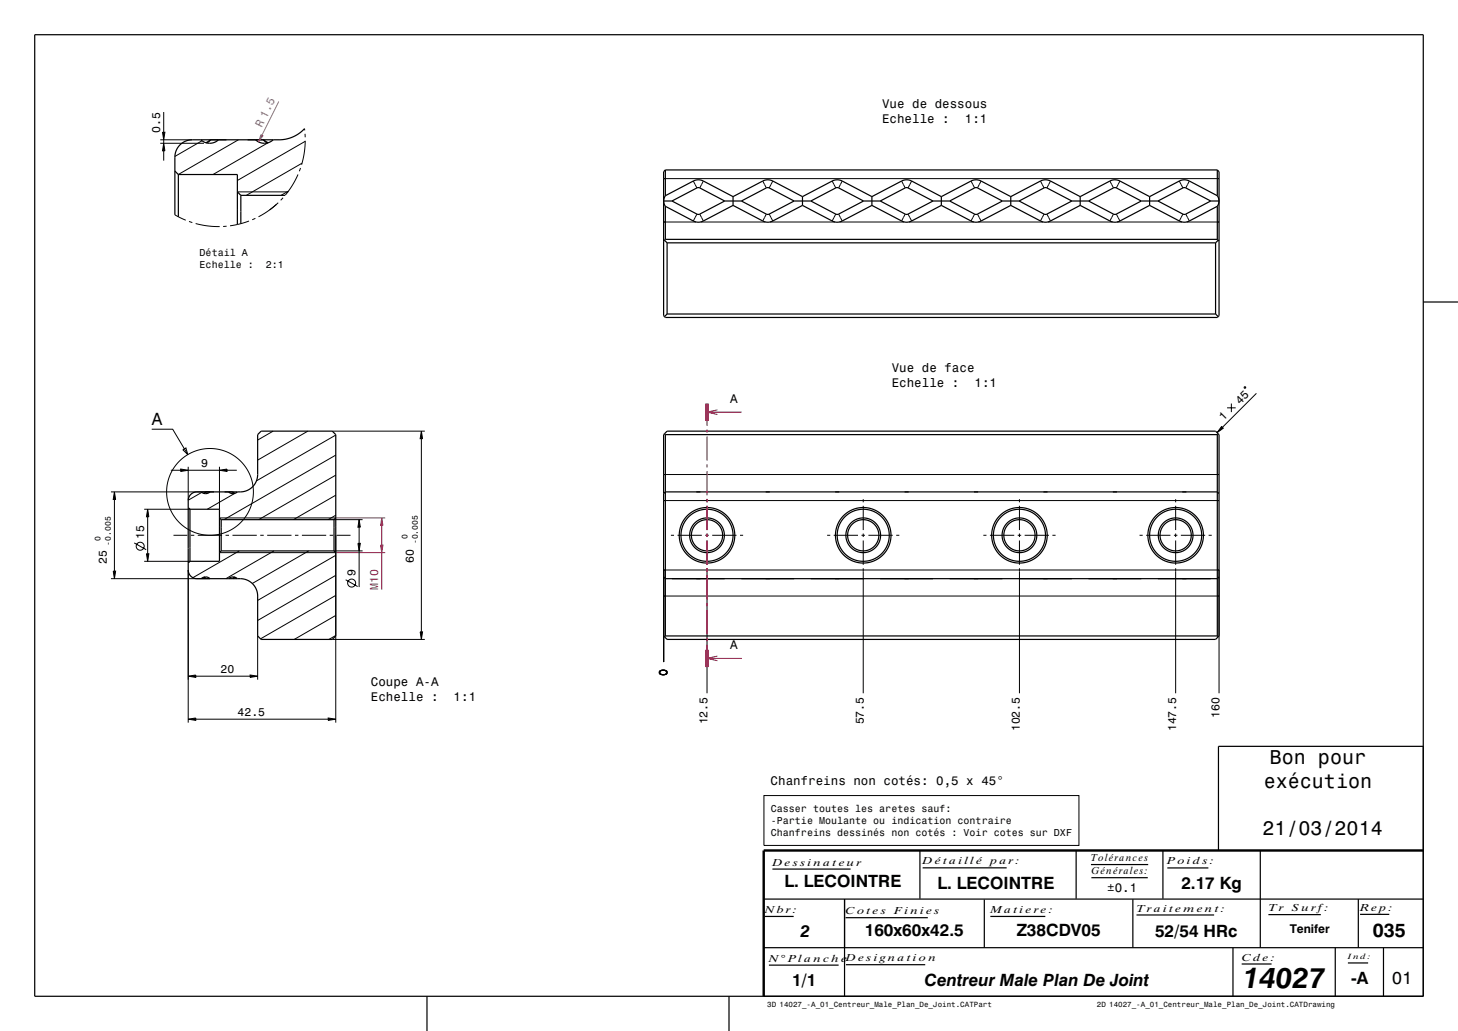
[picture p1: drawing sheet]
<svg xmlns="http://www.w3.org/2000/svg" width="420mm" height="297mm" viewBox="0 0 420 297" stroke-linecap="round" stroke-linejoin="round" font-family="sans-serif">
<g fill="none" stroke="#000" stroke-width=".29">
<path d="M87.7 37.1l.1 .5M87.9 38.6v.9M46.2 41.3h12.6M46.2 40.3h9.2M58.2 40.6l-7.8 4.5M60.7 40.3l-1.2 .9M68.4 55.3h14.5l-.1 .1M68.7 40.3l-17.3 10M75.8 40.3l1.3 .9M77.2 41.1l-15.8 9.2M79.7 58.9l-2.1 1.6M80.1 58.4l-2.4 2.1-3.2 2"/>
<path d="M81.5 57l-.6 .7M83.1 55.1l-2.1 1.2M85.8 50.3l-1.6 3.1-2 2.8M86.6 48.4l-.4 .9M87 47l-16 9.3M87.9 40.7l-19.5 11.3M87.9 40.6l-.3 3.4-.7 3.4M191.1 51.5h160.1M199.7 52.2l1.1 1.9M202.6 52.2l-1 1.9M219.7 52.2l1.1 1.9M222.6 52.2l-1 1.9"/>
<path d="M239.7 52.2l1.1 1.9M242.6 52.2l-1 1.9M259.7 52.2l1.1 1.9M262.6 52.2l-1 1.9M279.7 52.2l1.1 1.9M282.6 52.2l-1 1.9M299.7 52.2l1.1 1.9M302.6 52.2l-1 1.9M319.7 52.2l1.1 1.9M322.6 52.2l-1 1.9M339.7 52.2l1.1 1.9M342.6 52.2l-1 1.9"/>
<path d="M50.4 61.9l3.1 1.5M54.5 63.8l.9 .3M56.4 64.4l3.4 .7 3.5 .2M65.3 65.2h-1M71.7 63.7l-2.6 .8-2.8 .5M73.6 62.9l-.9 .4M191.1 64h9.5M200.8 61.7l-1.1 2M201.6 61.7l1 2M201.8 64h18.8M220.8 61.7l-1.1 2M221.6 61.7l1 2"/>
<path d="M221.8 64h18.8M240.8 61.7l-1.1 2M241.6 61.7l1 2M241.8 64h18.8M260.8 61.7l-1.1 2M261.6 61.7l1 2M261.8 64h18.8M280.8 61.7l-1.1 2M281.6 61.7l1 2M281.8 64h18.8M300.8 61.7l-1.1 2M301.6 61.7l1 2"/>
<path d="M301.8 64h18.8M320.8 61.7l-1.1 2M321.6 61.7l1 2M321.8 64h18.8M340.8 61.7l-1.1 2M341.6 61.7l1 2M341.8 64h9.4M353.5 117.5h2.5M354.7 116.2v2.5M358.4 111.5l.3-.1 .1 .3-.3 .1zM361.9 113.3l-9.8 9.8M54.2 134.5v9.7"/>
<path d="M63.2 134.5v12.2M78.7 124.2l-4.5 2.6M88.7 124.2l-14.5 8.3M95.7 124.2h26.7M96.7 136.9l-22.2 12.8M96.7 131.1l-32.2 18.6M96.7 125.3l-22.8 13.2M121.4 124.2l.3 2.2h-.7zM121.4 126.4v55.6M191.1 136.7h160.1M351.9 122.9l.5 .4-1.8 1.3zM32 141.7h28.5"/>
<path d="M33 141.7l.3 2.2h-.7zM33 143.9v20.6M38.7 156.4l3.4 2M41.5 146.7h13.2M42.2 159.5h.7l-.4 2.2zM42.5 146.7l.4 2.2h-.7zM42.5 148.9v10.6M50 154.2h4M55 154.2h1M57 154.2h7M58.1 141.8l-3.9 2.3M59.4 141.7l-.6 .4"/>
<path d="M63.2 149.2h33.5M63.2 159.2h33.5M65 154.2h1M66.9 141.7l.7 .4M67 154.2h7M67.6 142.1l-7.9 4.6M68.9 158.7l-13.3 7.7M75 154.2h1M77 154.2h7M78.9 158.7l-13.8 8M85 154.2h1M87 154.2h7"/>
<path d="M88.9 158.7l-16.2 9.4M95 154.2h1M96.2 158.7h8.3M96.2 149.7h8.3M96.7 160l-22.5 13M96.7 148.4l-2.2 1.3M96.7 142.7l-12.2 7M96.7 154.2v54M97 154.2h4M103.1 156.5h.7l-.3 2.2zM103.5 149.7l.3 2.2h-.7zM103.5 151.9v4.6"/>
<path d="M103.5 158.7v10.4M191.1 144.2h160.1M193.3 154.2h.9M195.2 154.2h7M203.2 154.2h1M203.7 143.8v.9M203.7 145.7v7M203.7 153.7v1M203.7 155.7v7M205.2 154.2h7M213.2 154.2h.9M238.3 154.2h.9"/>
<path d="M240.2 154.2h7M248.2 154.2h1M248.7 143.8v.9M248.7 145.7v7M248.7 153.7v1M248.7 155.7v7M250.2 154.2h7M258.2 154.2h.9M283.3 154.2h.9M285.2 154.2h7M293.2 154.2h1M293.7 143.8v.9"/>
<path d="M293.7 145.7v7M293.7 153.7v1M293.7 155.7v7M295.2 154.2h7M303.2 154.2h.9M328.3 154.2h.9M330.2 154.2h7M338.2 154.2h1M338.7 143.8v.9M338.7 145.7v7M338.7 153.7v1M338.7 155.7v7"/>
<path d="M340.2 154.2h7M348.2 154.2h.9M32 166.7h28.5M32.6 164.5h.7l-.3 2.2zM41.5 161.7h13.2M54.2 164.2v44M58.8 166.3l.6 .4M67.6 166.3l-.7 .4M96.7 177.3l-11.9 6.9M96.7 171.5l-21.7 12.5M96.7 165.7l-22.5 13M99.6 167l3.4 2"/>
<path d="M191.1 171.7h160.1M203.7 163.7v36M248.7 163.7v36M293.7 163.7v36M338.7 163.7v36M351.2 164.2v35.5M351.2 164.2h-160v26.5M54.2 194.8l2.2-.4v.7zM56.4 194.8h15.6M72 194.4l2.2 .4-2.2 .3zM74.2 183.2v12.6M95.7 184.2h26.7"/>
<path d="M96.7 183.1l-1.9 1.1M121 182h.7l-.3 2.2zM54.2 207.2l2.2-.4v.7zM56.4 207.2h38.1M94.5 206.8l2.2 .4-2.2 .3zM220.1 229.2h90.7v14.3h-90.7z"/>
<circle cx="40.4" cy="157.4" r="1.15"/>
<circle cx="60.5" cy="141.7" r="12.5"/>
<circle cx="101.3" cy="168" r="1.15"/>
</g>
<path d="M96.7 159.2h14.3M96.7 149.2h14.3" fill="none" stroke="#800080" stroke-width=".29"/>
<g fill="none" stroke="#000" stroke-width=".35">
<path d="M10 10h400v277h-400zM87.7 37.1l-1.3 1.1-1.4 1-1.7 .6-1.9 .4-26 .1a5 5 0 0 0-5 5v16.6M50.4 49.3l1 1M51.4 50.3h17v14.4M51.4 50.3v12.1M57.9 40.3a3.7 3.7 0 0 0 5 0M60.5 40.3l-1.2 .8M68.4 55.3l1 1M69.4 56.3h12.7M69.4 56.3v8.1M73.6 40.3a3.7 3.7 0 0 0 5.1 0M76 40.3l1.3 .8"/>
<path d="M191.2 57.9l.5 1.5M191.2 57.9h2.4M191.7 56.4l-.5 1.5M191.7 56.4l8-4.3 1.5-.3 1.4 .4 8.6 4.4M191.7 49v7.4M191.7 59.4v9.6M191.7 49l-.5 .5v41.5l.5 .5h159l.5-.5v-41.5l-.5-.5M191.7 49h159M193.6 57.9l7.5-3.9 7.7 3.9M193.6 57.9l7.6 3.9 7.6-3.9M208.8 57.9h4.8M211.2 59.2l8.7 4.6 1.2 .2 1.4-.3 8.7-4.5"/>
<path d="M211.2 59.2l-8.7 4.5-1.2 .3-1.4-.2-8.2-4.4M211.2 56.6l8.5-4.5 1.5-.3 1.4 .4 8.6 4.4M211.2 56.6v2.6M213.6 57.9l7.5-3.9 7.7 3.9M213.6 57.9l7.6 3.9 7.6-3.9M228.8 57.9h4.8M231.2 59.2l8.5 4.5 1.4 .3 1.4-.3 8.7-4.5M231.2 56.6l8.5-4.5 1.5-.3 1.4 .4 8.6 4.4M231.2 56.6v2.6M233.6 57.9l7.5-3.9 7.7 3.9M233.6 57.9l7.6 3.9 7.6-3.9M248.8 57.9h4.8"/>
<path d="M251.2 59.2l8.5 4.5 1.4 .3 1.4-.3 8.7-4.5M251.2 56.6l8.5-4.5 1.5-.3 1.4 .4 8.6 4.4M251.2 56.6v2.6M253.6 57.9l7.5-3.9 7.7 3.9M253.6 57.9l7.6 3.9 7.6-3.9M268.8 57.9h4.8M271.2 59.2l8.5 4.5 1.4 .3 1.4-.3 8.7-4.5M271.2 56.6l8.5-4.4 1.5-.4 1.4 .4 8.6 4.4M271.2 56.6v2.6M273.6 57.9l7.5-3.9 7.7 3.9M273.6 57.9l7.6 3.9 7.6-3.9M288.8 57.9h4.8"/>
<path d="M291.2 59.2l8.5 4.5 1.4 .3 1.4-.3 8.7-4.5M291.2 56.6l8.5-4.5 1.5-.3 1.4 .4 8.6 4.4M291.2 56.6v2.6M293.6 57.9l7.5-3.9 7.7 3.9M293.6 57.9l7.6 3.9 7.6-3.9M308.8 57.9h4.8M311.2 59.2l8.5 4.5 1.4 .3 1.4-.3 8.7-4.5M311.2 56.6l8.5-4.5 1.5-.3 1.4 .4 8.6 4.4M311.2 56.6v2.6M313.6 57.9l7.5-3.9 7.7 3.9M313.6 57.9l7.6 3.9 7.6-3.9M328.8 57.9h4.8"/>
<path d="M331.2 59.2l8.5 4.5 1.4 .3 1.4-.3 8.2-4.3M331.2 56.6v2.6M333.6 57.9l7.5-3.9 7.7 3.9M333.6 57.9l7.6 3.9 7.6-3.9M348.8 57.9h2.4M350.7 56.4l.5 1.5M350.7 56.4l-8.1-4.2-1.4-.4-1.5 .3-8.5 4.5M350.7 49v7.4M350.7 59.4v9.6M351.2 57.9l-.5 1.5M191.4 69.2l.8 .8M191.7 69l-.5 .5"/>
<path d="M191.7 69h159M192.2 70v20.5M192.2 70h158M350.2 70v20.5M350.7 69l.5 .5M350.9 69.2l-.7 .8M192.2 90.5l-.8 .7M192.2 90.5h158M350.2 90.5l.7 .7M410 87h10M191.4 125l.3 .2M191.7 125.2v58"/>
<path d="M191.7 125.2h159M192.2 124.2h158l1 1v58l-1 1h-158l-1-1v-58zM350.7 125.2v58M350.9 125l-.2 .2M54.2 146.2l.5 .5M54.7 146.7v15M54.7 146.7h8.5v15h-8.5M54.9 142.5l.6-.5 1-.3h12.7a5 5 0 0 0 5-5v-11.5l1-1h20.5l1 1v58l-1 1h-20.5l-1-1v-11.5a5 5 0 0 0-5-5h-12.5a2.5 2.5 0 0 1-2.5-2.5v-20l.2-.9zM58 141.7a1.85 1.85 0 0 0 2.5 0M59.3 141.7l-.6 .4M63.2 149.2l.5 .5M63.7 149.7v9"/>
<path d="M63.7 158.7h32.5M63.7 149.7h32.5M63.7 158.7l-.5 .5M65.8 141.7a1.85 1.85 0 0 0 2.6 0M67 141.7l.7 .4M96.2 149.7v9M96.2 158.7l.5 .5M96.7 149.2l-.5 .5M191.2 142.2l.5-.5h159l.5 .5M54.7 161.7l-.5 .5M58 166.7a1.85 1.85 0 0 1 2.5 0M58.7 166.3l.6 .4"/>
<path d="M65.8 166.7a1.85 1.85 0 0 1 2.6 0M67.7 166.3l-.7 .4M191.2 166.2l.5 .5h159l.5-.5M191.7 183.2l-.3 .2M191.7 183.2h159M350.7 183.2l.2 .2M410 215h-59v30M220 259h190M243.3 259v28M265 245v13.9M283.5 259.1v13.9M310 245v13.9"/>
<path d="M326.3 259.1v13.9M335 244.9v14M363.1 245v28M391.3 259v14M220 273h190M355.2 273v14M384.6 273v14M398.5 273v14M123 287v10M210 287v10"/>
<circle cx="203.7" cy="154.2" r="4.5"/>
<circle cx="203.7" cy="154.2" r="7.5"/>
<circle cx="203.7" cy="154.2" r="8"/>
<circle cx="203.7" cy="154.2" r="5"/>
<circle cx="248.7" cy="154.2" r="4.5"/>
<circle cx="248.7" cy="154.2" r="7.5"/>
<circle cx="248.7" cy="154.2" r="8"/>
<circle cx="248.7" cy="154.2" r="5"/>
<circle cx="293.7" cy="154.2" r="8"/>
<circle cx="293.7" cy="154.2" r="4.5"/>
<circle cx="293.7" cy="154.2" r="7.5"/>
<circle cx="293.7" cy="154.2" r="5"/>
<circle cx="338.7" cy="154.2" r="4.5"/>
<circle cx="338.7" cy="154.2" r="7.5"/>
<circle cx="338.7" cy="154.2" r="5"/>
<circle cx="338.7" cy="154.2" r="8"/>
</g>
<path d="M410 245h-190v42" fill="none" stroke="#000" stroke-width=".7" stroke-linecap="butt"/>
<path d="M203.7 116.2v5M203.7 187.2v5" fill="none" stroke="#f00" stroke-width="1" stroke-linecap="butt"/>
<g fill="none" stroke="#f00" stroke-width=".29">
<path d="M203.7 118.7h10M206.7 118.1l-3 .6 3 .7M203.7 121.2v1.5M203.7 123.7v1M203.7 125.7v7M203.7 133.7v1M203.7 135.7v7M203.7 143.7v1M203.7 145.7v7M203.7 153.7v1M203.7 155.7v7M203.7 163.7v1"/>
<path d="M203.7 165.7v7M203.7 173.7v1M203.7 175.7v7M203.7 183.7v1M203.7 185.7v1.5M203.7 189.7h10M206.7 189l-3 .7 3 .6"/>
</g>
<g fill="#000">
<path d="M121.4 124.2l.3 2.2h-.7z" fill-rule="evenodd"/>
<path d="M351.9 122.9l.5 .4-1.8 1.3z" fill-rule="evenodd"/>
<path d="M33 141.7l.3 2.2h-.7z" fill-rule="evenodd"/>
<path d="M42.2 159.5h.7l-.4 2.2z" fill-rule="evenodd"/>
<path d="M42.5 146.7l.4 2.2h-.7z" fill-rule="evenodd"/>
<path d="M103.1 156.5h.7l-.3 2.2z" fill-rule="evenodd"/>
<path d="M103.5 149.7l.3 2.2h-.7z" fill-rule="evenodd"/>
<path d="M32.6 164.5h.7l-.3 2.2z" fill-rule="evenodd"/>
<path d="M54.2 194.8l2.2-.4v.7z" fill-rule="evenodd"/>
<path d="M72 194.4l2.2 .4-2.2 .3z" fill-rule="evenodd"/>
<path d="M121 182h.7l-.3 2.2z" fill-rule="evenodd"/>
<path d="M54.2 207.2l2.2-.4v.7z" fill-rule="evenodd"/>
<path d="M94.5 206.8l2.2 .4-2.2 .3z" fill-rule="evenodd"/>
</g>
<g fill="#800080">
<path d="M109.6 157h.7l-.3 2.2z" fill-rule="evenodd"/>
<path d="M110 149.2l.3 2.2h-.7z" fill-rule="evenodd"/>
</g>
<path d="M109.6 157h.7l-.3 2.2zM110 149.2l.3 2.2h-.7zM110 151.4v5.6M110 159.2v10.7" fill="none" stroke="#800080" stroke-width=".29"/>
<g fill="#000">
<path d="M52 135.1l2.2 .4-2.2 .3z" fill-rule="evenodd"/>
<path d="M63.2 135.5l2.2-.4v.7z" fill-rule="evenodd"/>
</g>
<path d="M43.7 123.6h6l4.4 7.4M49.2 135.5h2.8M52 135.1l2.2 .4-2.2 .3zM52.7 129.6l.9-.6 .5 2zM54.2 135.5h9M63.2 135.5l2.2-.4v.7zM65.4 135.5h2.8" fill="none" stroke="#000" stroke-width=".29"/>
<path d="M75.2 38.8l.6 .3-1.3 1.8z" fill-rule="evenodd" fill="#8000ff"/>
<path d="M75.2 38.8l.6 .3-1.3 1.8zM80.3 29.3l-4.8 9.6" fill="none" stroke="#8000ff" stroke-width=".29"/>
<g fill="#000">
<path d="M46.8 38.1h.7l-.3 2.2z" fill-rule="evenodd"/>
<path d="M47.2 41.3l.3 2.1h-.7z" fill-rule="evenodd"/>
</g>
<path d="M46.8 38.1h.7l-.3 2.2zM47.2 32.3v5.8M47.2 41.3l.3 2.1h-.7zM47.2 40.3v1M47.2 43.4v2.9" fill="none" stroke="#000" stroke-width=".29"/>
<g fill="none" stroke="#000" stroke-width=".35">
<path d="M222.5 250.4h22.5M265.8 250h24.2M314.3 249.1h16.5M314.4 252.8h16.2M336.3 250h11.8M220.3 264h8.3M221.5 278h20.1M243.6 264.4h23.7M243.7 277.9h22.8M285.3 264h15.8M327.4 263.6h22.4M357.7 277.7h8.6"/>
<path d="M365.4 263.5h15.1M388.3 277.4h5.8M391.8 263.4h8.4"/>
</g>
<text font-size="8.3" x="358.1" y="284.7">14027</text>
<g font-size="5.8">
<text x="365.8" y="220.2">Bon pour</text>
<text x="364" y="227.1">exécution</text>
<text x="363.6" y="240.6">21/03/2014</text>
</g>
<text font-size="5.6" x="395.5" y="269.9">035</text>
<g font-size="5">
<text x="43.7" y="122.5">A</text>
<text x="400.9" y="283.3">01</text>
</g>
<g font-size="4.9">
<text x="226" y="255.6">L. LECOINTRE</text>
<text x="270" y="256">L. LECOINTRE</text>
<text x="340.3" y="256">2.17 Kg</text>
<text x="249.1" y="269.7">160x60x42.5</text>
<text x="292.9" y="269.7">Z38CDV05</text>
<text x="332.7" y="269.9">52/54 HRc</text>
<text x="230.6" y="270">2</text>
<text x="228.2" y="283.9">1/1</text>
<text x="266.3" y="284">Centreur Male Plan De Joint</text>
<text x="389.3" y="283.4">-A</text>
</g>
<g font-size="3.6">
<text x="254.1" y="31.2">Vue de dessous</text>
<text x="254.1" y="35.5">Echelle :</text>
<text x="277.9" y="35.5">1:1</text>
<text x="256.9" y="107.2">Vue de face</text>
<text x="256.9" y="111.6">Echelle :</text>
<text x="280.7" y="111.6">1:1</text>
<text x="210.3" y="116.1">A</text>
<text x="210.3" y="187">A</text>
<text x="106.8" y="197.7">Coupe A-A</text>
<text x="106.8" y="202">Echelle :</text>
<text x="130.7" y="202">1:1</text>
<text x="222" y="226.1">Chanfreins non cotés: 0,5 x 45°</text>
<text x="319" y="257">±0.1</text>
</g>
<text font-size="3.5" x="371.5" y="268.7">Tenifer</text>
<g font-size="3.3">
<text x="46.2" y="38.3" transform="rotate(-90 46.2 38.3)">0.5</text>
<text x="357.2" y="116.6" transform="rotate(-45 357.2 116.6)">45</text>
<text x="352.4" y="121.4" transform="rotate(-45 352.4 121.4)">1</text>
<text x="57.9" y="134.5">9</text>
<text x="41.5" y="155.2" transform="rotate(-90 41.5 155.2)">15</text>
<text x="30.8" y="162.5" transform="rotate(-90 30.8 162.5)">25</text>
<text x="102.5" y="165.8" transform="rotate(-90 102.5 165.8)">9</text>
<text x="119.2" y="162.1" transform="rotate(-90 119.2 162.1)">60</text>
<text x="63.6" y="193.8">20</text>
<text x="190" y="192.7" transform="rotate(90 190 192.7)">0</text>
<text x="68.4" y="206.2">42.5</text>
<text x="203.8" y="208.7" transform="rotate(-90 203.8 208.7)">12.5</text>
<text x="248.8" y="208.7" transform="rotate(-90 248.8 208.7)">57.5</text>
<text x="351.3" y="206.7" transform="rotate(-90 351.3 206.7)">160</text>
<text x="293.8" y="210.7" transform="rotate(-90 293.8 210.7)">102.5</text>
<text x="338.8" y="210.7" transform="rotate(-90 338.8 210.7)">147.5</text>
</g>
<text font-size="3.3" fill="#8000ff" x="75.4" y="36.8" transform="rotate(-63 75.4 36.8)">R 1.5</text>
<text font-size="3.3" fill="#800080" x="109" y="169.9" transform="rotate(-90 109 169.9)">M10</text>
<g font-size="2.9">
<text x="57.5" y="73.8">Détail A</text>
<text x="57.5" y="77.2">Echelle :</text>
<text x="76.6" y="77.2">2:1</text>
<text x="222.1" y="234">Casser toutes les aretes sauf:</text>
<text x="222.1" y="237.4">-Partie Moulante ou indication contraire</text>
<text x="222.1" y="240.9">Chanfreins dessinés non cotés : Voir cotes sur DXF</text>
<text x="222.5" y="249.4">D e s s i n a t e u r</text>
<text x="265.8" y="249">D é t a i l l é</text>
<text x="285.3" y="249">pa r :</text>
<text x="314.3" y="248.1">Tolérances</text>
<text x="314.4" y="251.8">Générales:</text>
<text x="336.3" y="249">Po i d s :</text>
<text x="220.3" y="263">Nb r :</text>
<text x="243.6" y="263.4">C o t e s</text>
<text x="257.6" y="263.4">Fi n i e s</text>
<text x="285.3" y="263">Ma t i e r e :</text>
<text x="327.4" y="262.6">Tr a i t e m e n t :</text>
<text x="365.4" y="262.5">Tr</text>
<text x="372.2" y="262.5">S u r f:</text>
<text x="391.8" y="262.4">R e p:</text>
<text x="221.5" y="277">N° Pl a n c h e</text>
<text x="243.7" y="276.9">D e s i gn a t i o n</text>
<text x="357.7" y="276.7">C d e :</text>
</g>
<g font-size="2.3">
<text x="29" y="155.8" transform="rotate(-90 29 155.8)">0</text>
<text x="117.4" y="155.4" transform="rotate(-90 117.4 155.4)">0</text>
<text x="32" y="157.2" transform="rotate(-90 32 157.2)">-0.005</text>
<text x="120.4" y="156.8" transform="rotate(-90 120.4 156.8)">-0.005</text>
</g>
<g font-size="2.2">
<text x="388.3" y="276.4">In d :</text>
<text x="221" y="290.1">3D 14027_-A_01_Centreur_Male_Plan_De_Joint.CATPart</text>
<text x="316" y="290.1">2D 14027_-A_01_Centreur_Male_Plan_De_Joint.CATDrawing</text>
</g>
</svg>
